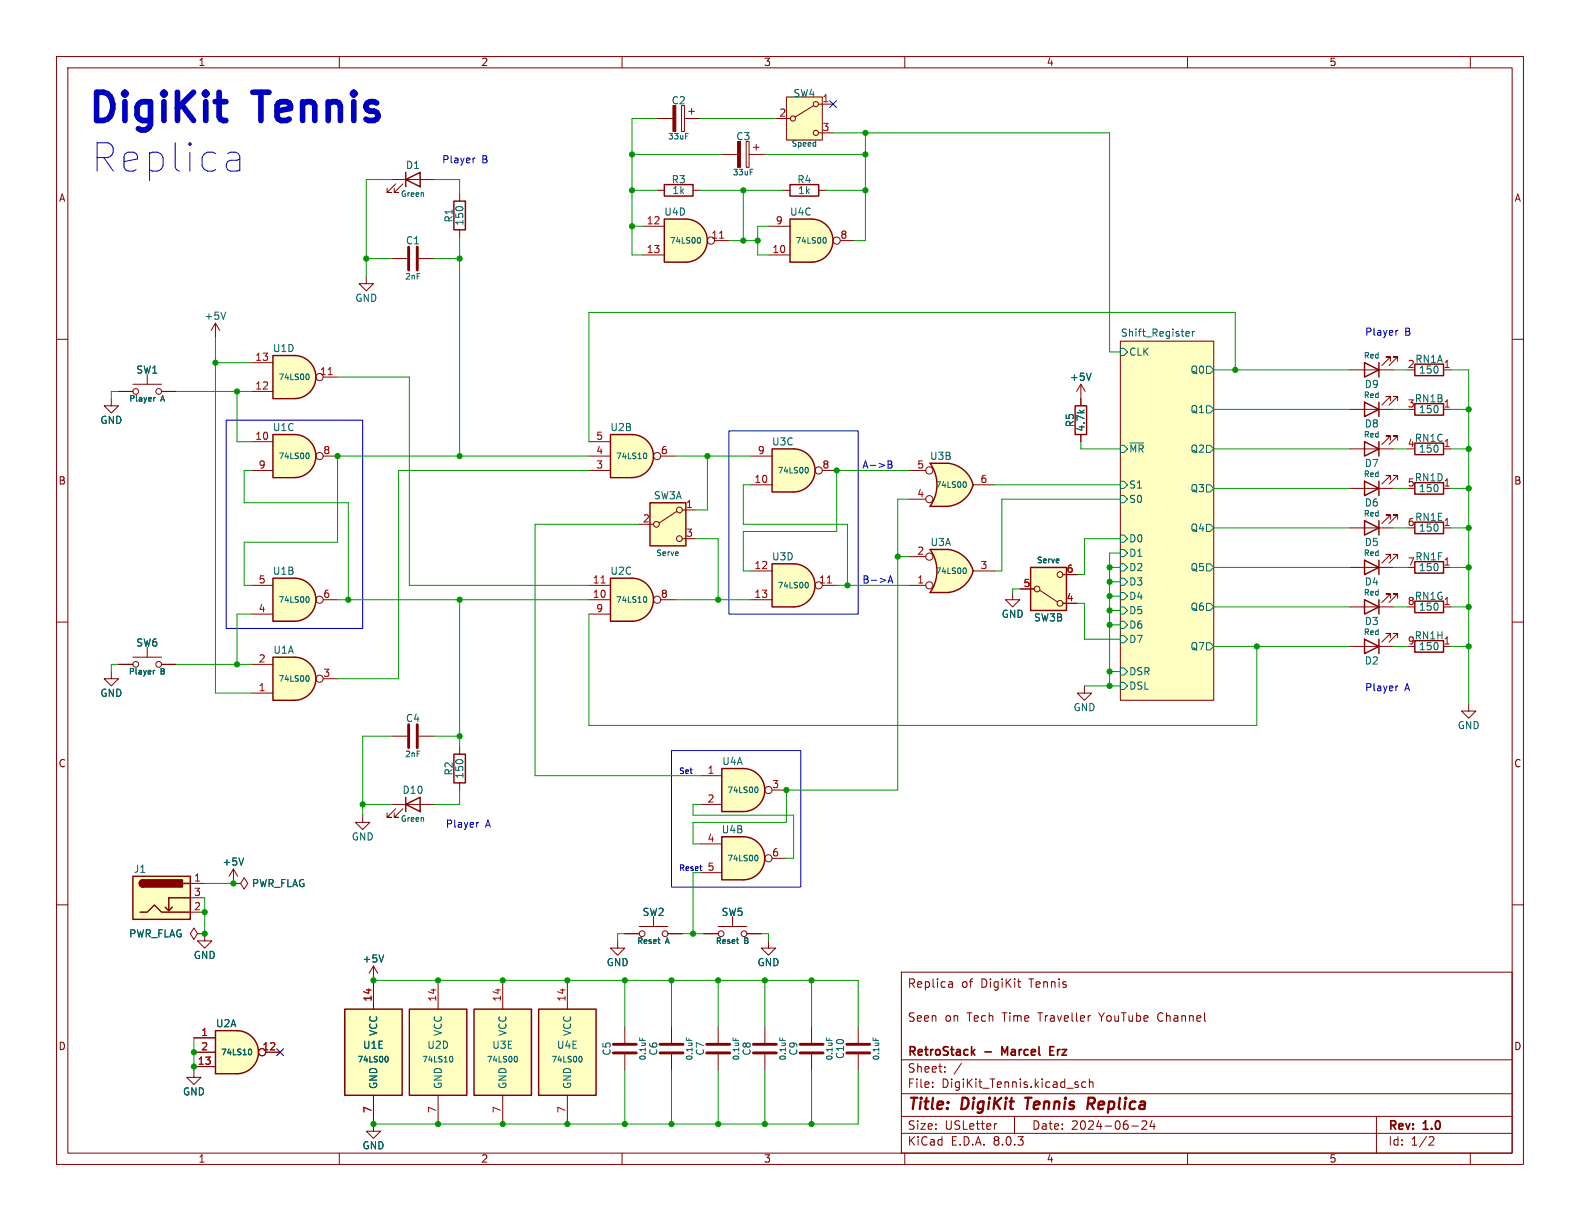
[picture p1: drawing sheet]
<svg xmlns="http://www.w3.org/2000/svg" width="279mm" height="216mm" viewBox="0 0 279 216" stroke-linecap="round" stroke-linejoin="round" font-family="sans-serif">
<g fill="none" stroke="#840000" stroke-width=".18">
<path d="M10 10h259.4v195.9h-259.4zM12 12h255.4v191.9h-255.4zM60 10v2M110 10v2M160 10v2M210 10v2M260 10v2M10 60h2M267.4 60h2M191.1 67.9l-.7 1.3M191.1 67.9v2.6M191.1 67.9l.8 1.3"/>
<path d="M198.1 60.3h16.5v63.5h-16.5zM10 110h2M267.4 110h2M10 160h2M267.4 160h2M159.4 171.9h108v32h-108zM167.9 173.6l.5 .1v.9M168.4 174.5l-.5 .1M168.4 173.9l-.5 .1M179.9 173.6h.6M180.2 174.5l.3 .1M192.7 179.6h.2"/>
<path d="M159.4 197.4h108M159.4 193.4h108M159.4 187.4h108M164.9 192.1v.2M164.9 191.4v.1M167.1 189.4v.2M167.1 188.7v.1M170 188l-1.3 1.9M176.3 198.7l-.3 .1M179.4 197.4v3M190.3 191.8l.3 .1 .1 .2-.2 .2h-.3M190.3 191.3l.3 .1"/>
<path d="M192 191.4l-.4-.1-.3 .3v.4l.1 .2h.6M192.6 191.4l.3-.1 .3 .1 .1 .9M192.6 190.8v1.5M200.1 199.1h1.2M202.7 198.3v.5l-.8 .9h.9M203.7 198.1l-.3 1.1h.9M204.1 198.7v1M243.4 197.4v6.5M60 203.9v2M110 203.9v2M159.4 200.4h108M160 203.9v2"/>
<path d="M210 203.9v2M252.9 201l.5 .1 .2 .3-1 1.1h1M260 203.9v2"/>
</g>
<path d="M181.3 194.1h1.1M181.9 194.1l-.3 2M192.9 195.2l.5 .9M193.3 194.1h-.8l-.2 2M193.4 195.1l-1 .1" fill="none" stroke="#840000" stroke-width=".4"/>
<path d="M172 186l.4 .6M172.4 185.6l-.6 .5M177.7 186.1l-.5-1v1.5M185.7 185.8h.5M186.4 185.1h-.7v1.5h.7" fill="none" stroke="#840000" stroke-width=".3"/>
<path d="M198.1 60.3h16.5v63.5h-16.5z" fill="#ffffc2" stroke="#ffffc2" stroke-width=".18"/>
<g fill="none" stroke="#006464" stroke-width=".18">
<path d="M209.8 59.4h.5M209.8 58.7l.3-.1 .2 .3-.6 .1M210.9 58.6v.8M211.2 58.6l-.3 .2M192.9 66l-.4 1.3M198.1 61.6h.7l.6 .6-.6 .7h-.7zM198.1 78.7h.7l.6 .7-.6 .6h-.7zM199.8 78.3h2.5M213.4 64.8h.6l.6 .6-.6 .6h-.6zM213.4 71.8h.6l.6 .6-.6 .6h-.6zM213.4 78.7h.6l.6 .7-.6 .6h-.6zM198.1 87.6h.7l.6 .7-.6 .6h-.7z"/>
<path d="M198.1 85.1h.7l.6 .6-.6 .7h-.7zM198.1 97.2h.7l.6 .6-.6 .6h-.7zM198.1 94.6h.7l.6 .7-.6 .6h-.7zM198.1 99.7h.7l.6 .6-.6 .7h-.7zM213.4 85.7h.6l.6 .7-.6 .6h-.6zM213.4 99.7h.6l.6 .6-.6 .7h-.6zM213.4 92.7h.6l.6 .6-.6 .7h-.6zM198.1 107.3h.7l.6 .7-.6 .6h-.7zM198.1 109.9h.7l.6 .6-.6 .6h-.7zM198.1 112.4h.7l.6 .6-.6 .7h-.7zM198.1 102.2h.7l.6 .7-.6 .6h-.7zM198.1 118.1h.7l.6 .6-.6 .7h-.7z"/>
<path d="M198.1 104.8h.7l.6 .6-.6 .6h-.7zM213.4 113.7h.6l.6 .6-.6 .6h-.6zM213.4 106.7h.6l.6 .6-.6 .7h-.6zM198.1 120.7h.7l.6 .6-.6 .6h-.7z"/>
</g>
<path d="M23.5 154.9h10.2v7.7h-10.2z" fill="#ffffc2"/>
<path d="M190.1 71.8h2.1v5h-2.1zM23.5 154.9h10.2v7.7h-10.2zM25.3 155.6a.64 .64 0 0 0-.7 .6 .64 .64 0 0 0 .7 .6M32.4 156.2h1.3M33.7 158.8h-3.9v2.2l-.6-.6M24.8 161.3h1.2l1.3-1.3 1.3 1.3h5.1M30.5 160.4l-.7 .6" fill="none" stroke="#840000" stroke-width=".25"/>
<g fill="#840000" stroke="#840000" stroke-width=".25">
<path d="M24.8 155.8l.5-.2v1.2a.63 .63 0 0 1-.6-.3 .63 .63 0 0 1 .1-.7z"/>
<path d="M25.3 155.6h7v1.2h-7z"/>
</g>
<g fill="none" stroke="#840000" stroke-width=".18">
<path d="M191.1 70.5v1.3M191.1 76.8v1.3M33.7 156.2h2.5M33.7 158.8h2.5M33.7 161.3h2.5M34.9 165.1l-.6-1-.6 1 .6 1 .6-1h1.3M36.2 165.1h.1M124.5 165.1h2.5M127 163.8h5.1M129.5 162.1v1.7M132.1 165.1h2.5"/>
<circle cx="127.5" cy="165.1" r=".51"/>
<circle cx="131.6" cy="165.1" r=".51"/>
</g>
<path d="M130.2 166.2h.4M130.5 166.8h.1" fill="none" stroke="#006464" stroke-width=".18"/>
<path d="M167.7 81.9a5.2 5.2 0 0 1 4.4 3.8l-5 1.4z" fill="#ffffc2" stroke="#ffffc2" stroke-width=".18"/>
<path d="M164.5 81.9h3.1M164.5 89.5h3.1" fill="none" stroke="#ffffc2" stroke-width=".18"/>
<path d="M164.5 81.9h3.1v7.6h-3.1a6.6 6.6 0 0 0 0-7.6z" fill="#ffffc2"/>
<g fill="#ffffc2" stroke="#ffffc2" stroke-width=".18">
<path d="M167.1 84.4l5 1.3a5.1 5.1 0 0 1-4.4 3.8z"/>
<path d="M131.4 135.9a3.8 3.8 0 0 1 3.8 3.8 3.8 3.8 0 0 1-3.8 3.8z"/>
</g>
<path d="M167.6 81.9h-3.1a6.6 6.6 0 0 1 0 7.6h3.1M167.7 81.9a5.2 5.2 0 0 1 4.4 3.8 5.2 5.2 0 0 1-4.4 3.8" fill="none" stroke="#840000" stroke-width=".25"/>
<g fill="none" stroke="#840000" stroke-width=".18">
<path d="M64.8 48.9v1.3h1.2l-1.2 1.2-1.3-1.2h1.3M69.2 45.7h2.8M74 45.7h2.8M160.7 88.3h3M160.7 83.2h3M172.1 85.7h3.8"/>
<circle cx="164.3" cy="83.2" r=".63"/>
<circle cx="164.3" cy="88.3" r=".63"/>
</g>
<path d="M170.5 85.2a.53 .53 0 0 1 .4 .5 .53 .53 0 0 1-.4 .5" fill="none" stroke="#006464" stroke-width=".18"/>
<path d="M72.3 43.7v4.1M73.8 43.7v4.1" fill="none" stroke="#840000" stroke-width=".51"/>
<path d="M127.6 135.9h3.8v7.6h-3.8z" fill="#ffffc2"/>
<path d="M127.6 135.9h3.8a3.8 3.8 0 0 1 3.8 3.8 3.8 3.8 0 0 1-3.8 3.8h-3.8z" fill="none" stroke="#840000" stroke-width=".25"/>
<g fill="none" stroke="#840000" stroke-width=".18">
<path d="M123.8 137.2h3.8M136.5 139.7h2.6M123.8 142.2h3.8"/>
<circle cx="135.9" cy="139.7" r=".63"/>
</g>
<path d="M133.7 139.2a.53 .53 0 0 1 .4 .5 .53 .53 0 0 1-.4 .5" fill="none" stroke="#006464" stroke-width=".18"/>
<path d="M131.4 148a3.8 3.8 0 0 1 3.8 3.8 3.8 3.8 0 0 1-3.8 3.8z" fill="#ffffc2" stroke="#ffffc2" stroke-width=".18"/>
<path d="M127.6 148h3.8v7.6h-3.8z" fill="#ffffc2"/>
<path d="M127.6 148h3.8a3.8 3.8 0 0 1 3.8 3.8 3.8 3.8 0 0 1-3.8 3.8h-3.8z" fill="none" stroke="#840000" stroke-width=".25"/>
<g fill="none" stroke="#840000" stroke-width=".18">
<path d="M123.8 149.2h3.8M123.8 154.3h3.8M136.5 151.8h2.6"/>
<circle cx="135.9" cy="151.8" r=".63"/>
</g>
<path d="M133.7 151.2a.53 .53 0 0 1 .4 .5 .53 .53 0 0 1-.4 .5" fill="none" stroke="#006464" stroke-width=".18"/>
<path d="M167.7 97.2a5.2 5.2 0 0 1 4.4 3.8l-5 1.3z" fill="#ffffc2" stroke="#ffffc2" stroke-width=".18"/>
<path d="M164.5 97.2h3.1M164.5 104.8h3.1" fill="none" stroke="#ffffc2" stroke-width=".18"/>
<path d="M164.5 97.2h3.1v7.6h-3.1a6.6 6.6 0 0 0 0-7.6z" fill="#ffffc2"/>
<g fill="#ffffc2" stroke="#ffffc2" stroke-width=".18">
<path d="M167.1 99.7l5 1.3a5.1 5.1 0 0 1-4.4 3.8z"/>
<path d="M140.3 79.4a3.8 3.8 0 0 1 3.8 3.8 3.8 3.8 0 0 1-3.8 3.8z"/>
</g>
<path d="M167.6 97.2h-3.1a6.6 6.6 0 0 1 0 7.6h3.1M167.7 97.2a5.2 5.2 0 0 1 4.4 3.8 5.2 5.2 0 0 1-4.4 3.8" fill="none" stroke="#840000" stroke-width=".25"/>
<g fill="none" stroke="#840000" stroke-width=".18">
<path d="M160.7 98.4h3M160.7 103.5h3M172.1 101h3.8"/>
<circle cx="164.3" cy="98.4" r=".63"/>
<circle cx="164.3" cy="103.5" r=".63"/>
</g>
<path d="M170.5 100.4a.53 .53 0 0 1 .4 .5 .53 .53 0 0 1-.4 .5" fill="none" stroke="#006464" stroke-width=".18"/>
<path d="M136.5 79.4h3.8v7.6h-3.8z" fill="#ffffc2"/>
<path d="M136.5 79.4h3.8a3.8 3.8 0 0 1 3.8 3.8 3.8 3.8 0 0 1-3.8 3.8h-3.8z" fill="none" stroke="#840000" stroke-width=".25"/>
<g fill="none" stroke="#840000" stroke-width=".18">
<path d="M132.7 85.7h3.8M132.7 80.6h3.8M145.4 83.2h2.6"/>
<circle cx="144.8" cy="83.2" r=".63"/>
</g>
<path d="M142.6 82.6a.53 .53 0 0 1 .3 .5 .53 .53 0 0 1-.3 .5" fill="none" stroke="#006464" stroke-width=".18"/>
<path d="M114.9 88.9h6.4v7.6h-6.4z" fill="#ffffc2"/>
<g fill="none" stroke="#840000" stroke-width=".18">
<path d="M113 92.7h2.6M119.7 90.4l-3.1 2.1M120.6 90.2h2.6M120.6 95.3h2.6"/>
<circle cx="116.1" cy="92.7" r=".51"/>
<circle cx="120.1" cy="90.2" r=".51"/>
<circle cx="120.1" cy="95.3" r=".51"/>
</g>
<path d="M114.9 88.9h6.4v7.6h-6.4z" fill="none" stroke="#840000" stroke-width=".25"/>
<path d="M140.3 99.7a3.8 3.8 0 0 1 3.8 3.8 3.8 3.8 0 0 1-3.8 3.8z" fill="#ffffc2" stroke="#ffffc2" stroke-width=".18"/>
<path d="M136.5 99.7h3.8v7.6h-3.8z" fill="#ffffc2"/>
<path d="M136.5 99.7h3.8a3.8 3.8 0 0 1 3.8 3.8 3.8 3.8 0 0 1-3.8 3.8h-3.8z" fill="none" stroke="#840000" stroke-width=".25"/>
<g fill="none" stroke="#840000" stroke-width=".18">
<path d="M132.7 101h3.8M132.7 106h3.8M145.4 103.5h2.6"/>
<circle cx="144.8" cy="103.5" r=".63"/>
</g>
<path d="M146.3 103.1h.7" fill="none" stroke="#a90000" stroke-width=".18"/>
<path d="M142.6 103a.53 .53 0 0 1 .3 .5 .53 .53 0 0 1-.3 .5" fill="none" stroke="#006464" stroke-width=".18"/>
<path d="M111.8 102.2a3.8 3.8 0 0 1 3.8 3.8 3.8 3.8 0 0 1-3.8 3.9z" fill="#ffffc2" stroke="#ffffc2" stroke-width=".18"/>
<path d="M107.9 102.2h3.9v7.7h-3.9z" fill="#ffffc2"/>
<path d="M107.9 102.2h3.9a3.8 3.8 0 0 1 3.8 3.8 3.8 3.8 0 0 1-3.8 3.9h-3.9z" fill="none" stroke="#840000" stroke-width=".25"/>
<g fill="none" stroke="#840000" stroke-width=".18">
<path d="M104.1 106h3.8M104.1 103.5h3.8M104.1 108.6h3.8M116.8 106h2.6M110.5 165.1h2.5M113 163.8h5.1M115.6 162.1v1.7M118.1 165.1h2.5"/>
<circle cx="116.2" cy="106" r=".63"/>
<circle cx="113.5" cy="165.1" r=".51"/>
<circle cx="117.6" cy="165.1" r=".51"/>
</g>
<path d="M106.3 103.1h.7" fill="none" stroke="#a90000" stroke-width=".18"/>
<path d="M114 105.5a.53 .53 0 0 1 .4 .5 .53 .53 0 0 1-.4 .5M116.3 166.2h.4M116.6 166.8h.1" fill="none" stroke="#006464" stroke-width=".18"/>
<path d="M111.8 76.8a3.8 3.8 0 0 1 3.8 3.8 3.8 3.8 0 0 1-3.8 3.9z" fill="#ffffc2" stroke="#ffffc2" stroke-width=".18"/>
<path d="M107.9 76.8h3.9v7.7h-3.9z" fill="#ffffc2"/>
<path d="M71.8 31.8l2.5-1.3v2.5zM71.8 30.5v2.5M80.3 35.6h2v5h-2zM107.9 76.8h3.9a3.8 3.8 0 0 1 3.8 3.8 3.8 3.8 0 0 1-3.8 3.9h-3.9zM241.3 113l2.5 1.3-2.5 1.3zM243.8 113v2.6M250.2 113.3h5.1v2h-5.1z" fill="none" stroke="#840000" stroke-width=".25"/>
<g fill="none" stroke="#840000" stroke-width=".18">
<path d="M69.2 31.8h7.6M70 32.5l-1.5 1.5h.7h-.7v-.7M71.2 32.5l-1.5 1.5h.8h-.8v-.7M81.3 34.3v1.3M81.3 40.6v1.3M104.1 78.1h3.8M104.1 83.2h3.8M104.1 80.6h3.8M116.8 80.6h2.6M238.8 114.3h7.6M245.9 112.8v-.8h-.8h.8l-1.6 1.5M247.1 112.8v-.8h-.7h.7l-1.5 1.5"/>
<path d="M255.3 114.3h1.2M259.7 124.5v1.2h1.3l-1.3 1.3-1.3-1.3h1.3"/>
<circle cx="116.2" cy="80.6" r=".63"/>
</g>
<path d="M114 80.1a.53 .53 0 0 1 .4 .5 .53 .53 0 0 1-.4 .5" fill="none" stroke="#006464" stroke-width=".18"/>
<path d="M139.1 17.1h6.3v7.7h-6.3z" fill="#ffffc2"/>
<g fill="none" stroke="#840000" stroke-width=".18">
<path d="M139.1 17.1h6.3v7.7h-6.3zM143.9 18.7l-3.3 2M144.8 18.4h2.5M137.2 21h2.5M144.8 23.5h2.5M245.9 98.8v-.8h-.8h.8l-1.6 1.6M247.1 98.8v-.8h-.7h.7l-1.5 1.6M238.8 107.3h7.6M238.8 100.3h7.6M245.9 105.8v-.8h-.8h.8l-1.6 1.6M247.1 105.8v-.8h-.7h.7l-1.5 1.6M255.3 107.3h1.2"/>
<path d="M255.3 100.3h1.2"/>
<circle cx="144.3" cy="18.4" r=".46"/>
<circle cx="140.2" cy="21" r=".46"/>
<circle cx="144.3" cy="23.5" r=".46"/>
</g>
<path d="M241.3 99.1l2.5 1.2-2.5 1.3zM243.8 99.1v2.5M250.2 99.3h5.1v2h-5.1zM241.3 106l2.5 1.3-2.5 1.3zM243.8 106v2.6M250.2 106.3h5.1v2h-5.1z" fill="none" stroke="#840000" stroke-width=".25"/>
<path d="M143.5 38.7a3.8 3.8 0 0 1 3.8 3.8 3.8 3.8 0 0 1-3.8 3.9z" fill="#ffffc2" stroke="#ffffc2" stroke-width=".18"/>
<path d="M139.7 38.7h3.8v7.7h-3.8z" fill="#ffffc2"/>
<path d="M117.5 32.6h5.1v2.1h-5.1zM139.7 32.6h5.1v2.1h-5.1zM139.7 38.7h3.8a3.8 3.8 0 0 1 3.8 3.8 3.8 3.8 0 0 1-3.8 3.9h-3.8z" fill="none" stroke="#840000" stroke-width=".25"/>
<g fill="none" stroke="#840000" stroke-width=".18">
<path d="M116.2 33.7h1.3M122.6 33.7h1.2M138.4 33.7h1.3M144.8 33.7h1.2M135.9 45.1h3.8M135.9 40h3.8M148.6 42.5h2.5"/>
<circle cx="148" cy="42.5" r=".63"/>
</g>
<path d="M145.8 42a.53 .53 0 0 1 .3 .5 .53 .53 0 0 1-.3 .5" fill="none" stroke="#006464" stroke-width=".18"/>
<path d="M121.3 38.7a3.8 3.8 0 0 1 3.8 3.8 3.8 3.8 0 0 1-3.8 3.9z" fill="#ffffc2" stroke="#ffffc2" stroke-width=".18"/>
<path d="M117.5 38.7h3.8v7.7h-3.8z" fill="#ffffc2"/>
<g fill="none" stroke="#840000" stroke-width=".25">
<path d="M117.5 38.7h3.8a3.8 3.8 0 0 1 3.8 3.8 3.8 3.8 0 0 1-3.8 3.9h-3.8zM241.3 78.1l2.5 1.3-2.5 1.2zM241.3 71.1l2.5 1.3-2.5 1.3zM241.3 64.1l2.5 1.3-2.5 1.3zM243.8 64.1v2.6M243.8 71.1v2.6M243.8 78.1v2.5M250.2 71.4h5.1v2h-5.1zM250.2 78.4h5.1v2h-5.1zM250.2 64.4h5.1v2h-5.1zM241.3 85.1l2.5 1.3-2.5 1.2zM241.3 92.1l2.5 1.2-2.5 1.3z"/>
<path d="M243.8 85.1v2.5M243.8 92.1v2.5M250.2 85.3h5.1v2.1h-5.1zM250.2 92.3h5.1v2.1h-5.1z"/>
</g>
<g fill="none" stroke="#840000" stroke-width=".18">
<path d="M127.6 27.3h2.8M132 25h.5v4.6h-.5zM132.5 27.3h2.8M133.2 26h1M133.7 25.5v1M113.7 40h3.8M113.7 45.1h3.8M126.4 42.5h2.5M238.8 72.4h7.6M238.8 79.4h7.6M238.8 65.4h7.6M245.9 77.9v-.8h-.8h.8l-1.6 1.5"/>
<path d="M245.9 70.9v-.8h-.8h.8l-1.6 1.5M245.9 63.9v-.8h-.8h.8l-1.6 1.5M247.1 77.9v-.8h-.7h.7l-1.5 1.5M247.1 70.9v-.8h-.7h.7l-1.5 1.5M247.1 63.9v-.8h-.7h.7l-1.5 1.5M255.3 72.4h1.2M255.3 79.4h1.2M255.3 65.4h1.2M238.8 86.4h7.6M238.8 93.3h7.6M245.9 84.8v-.7h-.8h.8l-1.6 1.5M245.9 91.8v-.7h-.8h.8l-1.6 1.5"/>
<path d="M247.1 84.8v-.7h-.7h.7l-1.5 1.5M247.1 91.8v-.7h-.7h.7l-1.5 1.5M255.3 86.4h1.2M255.3 93.3h1.2"/>
<circle cx="125.7" cy="42.5" r=".63"/>
</g>
<path d="M127.2 42.1h.8" fill="none" stroke="#a90000" stroke-width=".18"/>
<path d="M132.7 29.9h.4M123.5 42a.53 .53 0 0 1 .4 .5 .53 .53 0 0 1-.4 .5" fill="none" stroke="#006464" stroke-width=".18"/>
<path d="M130.4 25h.5v4.6h-.5z" fill="#840000" stroke="#840000" stroke-width=".18"/>
<path d="M83.8 178.4h10.2v15.3h-10.2z" fill="#ffffc2"/>
<path d="M83.8 178.4h10.2v15.3h-10.2z" fill="none" stroke="#840000" stroke-width=".25"/>
<path d="M179.1 104.8v1.2h1.2l-1.2 1.3-1.3-1.3h1.3M88.9 173.4v5M88.9 193.7v5.1" fill="none" stroke="#840000" stroke-width=".18"/>
<path d="M91.2 186.8a.53 .53 0 0 1 .3 .5 .53 .53 0 0 1-.3 .5" fill="none" stroke="#006464" stroke-width=".18"/>
<path d="M182.2 100.3h6.4v7.7h-6.4z" fill="#ffffc2"/>
<g fill="none" stroke="#840000" stroke-width=".18">
<path d="M180.3 104.1h2.6M183.9 104.4l3.1 2M188 106.7h2.5M188 101.6h2.5M69.2 130.2h2.8M74 130.2h2.8M191.8 121.3v1.3h1.2l-1.2 1.2-1.3-1.2h1.3"/>
<circle cx="183.4" cy="104.1" r=".51"/>
<circle cx="187.5" cy="101.6" r=".51"/>
<circle cx="187.5" cy="106.7" r=".51"/>
</g>
<path d="M182.2 100.3h6.4v7.7h-6.4z" fill="none" stroke="#840000" stroke-width=".25"/>
<path d="M72.3 128.1v4.1M73.8 128.1v4.1" fill="none" stroke="#840000" stroke-width=".51"/>
<path d="M95.2 178.4h10.2v15.3h-10.2z" fill="#ffffc2"/>
<path d="M95.2 178.4h10.2v15.3h-10.2z" fill="none" stroke="#840000" stroke-width=".25"/>
<path d="M100.3 173.4v5M100.3 193.7v5.1" fill="none" stroke="#840000" stroke-width=".18"/>
<path d="M102.6 186.8a.53 .53 0 0 1 .3 .5 .53 .53 0 0 1-.3 .5" fill="none" stroke="#006464" stroke-width=".18"/>
<path d="M52.1 76.8a3.8 3.8 0 0 1 3.8 3.8 3.8 3.8 0 0 1-3.8 3.9z" fill="#ffffc2" stroke="#ffffc2" stroke-width=".18"/>
<path d="M48.3 76.8h3.8v7.7h-3.8z" fill="#ffffc2"/>
<path d="M48.3 76.8h3.8a3.8 3.8 0 0 1 3.8 3.8 3.8 3.8 0 0 1-3.8 3.9h-3.8z" fill="none" stroke="#840000" stroke-width=".25"/>
<g fill="none" stroke="#840000" stroke-width=".18">
<path d="M120.5 18.7h.5v4.5h-.5zM121.8 19.7h1M122.3 19.2v1M116.2 21h2.8M121 21h2.8M44.4 78.1h3.9M44.4 83.2h3.9M57.1 80.6h2.6"/>
<circle cx="56.5" cy="80.6" r=".63"/>
</g>
<path d="M121.2 23.6h.5M54.3 80.1a.53 .53 0 0 1 .4 .5 .53 .53 0 0 1-.4 .5" fill="none" stroke="#006464" stroke-width=".18"/>
<path d="M119 18.7h.5v4.5h-.5z" fill="#840000" stroke="#840000" stroke-width=".18"/>
<path d="M52.1 116.2a3.8 3.8 0 0 1 3.8 3.8 3.8 3.8 0 0 1-3.8 3.8z" fill="#ffffc2" stroke="#ffffc2" stroke-width=".18"/>
<path d="M48.3 116.2h3.8v7.6h-3.8z" fill="#ffffc2"/>
<path d="M48.3 116.2h3.8a3.8 3.8 0 0 1 3.8 3.8 3.8 3.8 0 0 1-3.8 3.8h-3.8z" fill="none" stroke="#840000" stroke-width=".25"/>
<g fill="none" stroke="#840000" stroke-width=".18">
<path d="M44.4 117.5h3.9M44.4 122.6h3.9M57.1 120h2.6"/>
<circle cx="56.5" cy="120" r=".63"/>
</g>
<path d="M54.3 119.5a.53 .53 0 0 1 .4 .5 .53 .53 0 0 1-.4 .5" fill="none" stroke="#006464" stroke-width=".18"/>
<path d="M52.1 102.2a3.8 3.8 0 0 1 3.8 3.8 3.8 3.8 0 0 1-3.8 3.9z" fill="#ffffc2" stroke="#ffffc2" stroke-width=".18"/>
<path d="M48.3 102.2h3.8v7.7h-3.8z" fill="#ffffc2"/>
<path d="M48.3 102.2h3.8a3.8 3.8 0 0 1 3.8 3.8 3.8 3.8 0 0 1-3.8 3.9h-3.8zM80.3 133.4h2v5h-2zM71.8 142.2l2.5-1.2v2.5zM71.8 141v2.5" fill="none" stroke="#840000" stroke-width=".25"/>
<g fill="none" stroke="#840000" stroke-width=".18">
<path d="M21 69.2h2.5M23.5 67.9h5.1M26 66.2v1.7M28.6 69.2h2.5M19.7 118.7v1.3h1.3l-1.3 1.3-1.3-1.3h1.3M44.4 108.6h3.9M44.4 103.5h3.9M57.1 106h2.6M81.3 132.1v1.3M81.3 138.4v1.3M69.2 142.2h7.6M70 143l-1.5 1.5h.7h-.7v-.7"/>
<path d="M71.2 143l-1.5 1.5h.8h-.8v-.7M34.3 189.2v1.3h1.3l-1.3 1.3-1.3-1.3h1.3"/>
<circle cx="24" cy="69.2" r=".51"/>
<circle cx="28.1" cy="69.2" r=".51"/>
<circle cx="56.5" cy="106" r=".63"/>
</g>
<path d="M27.5 70.3l-.3 .2M54.3 105.5a.53 .53 0 0 1 .4 .5 .53 .53 0 0 1-.4 .5" fill="none" stroke="#006464" stroke-width=".18"/>
<path d="M41.9 182.2a3.8 3.8 0 0 1 3.8 3.9 3.8 3.8 0 0 1-3.8 3.8z" fill="#ffffc2" stroke="#ffffc2" stroke-width=".18"/>
<path d="M38.1 182.2h3.8v7.7h-3.8z" fill="#ffffc2"/>
<path d="M38.1 182.2h3.8a3.8 3.8 0 0 1 3.8 3.9 3.8 3.8 0 0 1-3.8 3.8h-3.8z" fill="none" stroke="#840000" stroke-width=".25"/>
<g fill="none" stroke="#840000" stroke-width=".18">
<path d="M21 117.5h2.5M23.5 116.2h5.1M26 114.4v1.8M28.6 117.5h2.5M109.2 166.4v1.2h1.3l-1.3 1.3-1.3-1.3h1.3M34.3 183.5h3.8M34.3 186.1h3.8M34.3 188.6h3.8M47 186.1h2.5M151.8 181.6v2.8M151.8 186.4v2.8"/>
<circle cx="24" cy="117.5" r=".51"/>
<circle cx="28.1" cy="117.5" r=".51"/>
<circle cx="46.4" cy="186.1" r=".63"/>
</g>
<path d="M27.4 118.5l-.3 .2M44.2 185.5a.53 .53 0 0 1 .3 .5 .53 .53 0 0 1-.3 .5M154.4 183.5v.5" fill="none" stroke="#006464" stroke-width=".18"/>
<path d="M149.7 186.2h4.1M149.7 184.7h4.1" fill="none" stroke="#840000" stroke-width=".51"/>
<path d="M61 178.4h10.1v15.3h-10.1z" fill="#ffffc2"/>
<path d="M61 178.4h10.1v15.3h-10.1z" fill="none" stroke="#840000" stroke-width=".25"/>
<path d="M66 170.8v7.6M66 170.8l-.7 1.3M66 170.8l.8 1.3M66 193.7v5.1" fill="none" stroke="#840000" stroke-width=".18"/>
<path d="M67.9 168.9l-.5 1.2M68.3 186.8a.53 .53 0 0 1 .3 .5 .53 .53 0 0 1-.3 .5" fill="none" stroke="#006464" stroke-width=".18"/>
<path d="M72.4 178.4h10.1v15.3h-10.1z" fill="#ffffc2"/>
<path d="M72.4 178.4h10.1v15.3h-10.1z" fill="none" stroke="#840000" stroke-width=".25"/>
<g fill="none" stroke="#840000" stroke-width=".18">
<path d="M41.3 153.7l-.8 1.2M41.3 153.7v2.5M41.3 153.7l.7 1.2M36.2 165.1v1.3h1.3l-1.3 1.2-1.3-1.2h1.3M77.5 173.4v5M135.9 166.4v1.2h1.3l-1.3 1.3-1.3-1.3h1.3M77.5 193.7v5.1M110.5 181.6v2.8M110.5 186.4v2.8M118.7 181.6v2.8M118.7 186.4v2.8M127 181.6v2.8"/>
<path d="M127 186.4v2.8M135.3 181.6v2.8M135.3 186.4v2.8M143.5 181.6v2.8M143.5 186.4v2.8"/>
</g>
<path d="M43.1 151.7l-.4 1.3M79.7 186.8a.53 .53 0 0 1 .4 .5 .53 .53 0 0 1-.4 .5M113.1 183.5v.5M121.4 183.5v.5M129.6 183.5v.5M137.9 183.5v.5M146.1 183.5v.5" fill="none" stroke="#006464" stroke-width=".18"/>
<path d="M108.5 186.2h4M108.5 184.7h4M116.7 186.2h4.1M116.7 184.7h4.1M125 186.2h4M125 184.7h4M133.2 186.2h4.1M133.2 184.7h4.1M141.5 186.2h4M141.5 184.7h4" fill="none" stroke="#840000" stroke-width=".51"/>
<path d="M52.1 62.9a3.8 3.8 0 0 1 3.8 3.8 3.8 3.8 0 0 1-3.8 3.8z" fill="#ffffc2" stroke="#ffffc2" stroke-width=".18"/>
<path d="M48.3 62.9h3.8v7.6h-3.8z" fill="#ffffc2"/>
<path d="M48.3 62.9h3.8a3.8 3.8 0 0 1 3.8 3.8 3.8 3.8 0 0 1-3.8 3.8h-3.8z" fill="none" stroke="#840000" stroke-width=".25"/>
<g fill="none" stroke="#840000" stroke-width=".18">
<path d="M38.1 57.2l-.8 1.2M38.1 57.2v2.5M38.1 57.2l.8 1.2M19.7 70.5v1.3h1.3l-1.3 1.2-1.3-1.2h1.3M21 69.2h2.5M28.6 69.2h2.5M44.4 69.2h3.9M44.4 64.1h3.9M57.1 66.7h2.6M191.1 70.5v1.3M191.1 76.8v1.3M21 117.5h2.5"/>
<path d="M28.6 117.5h2.5M180.3 104.1h2.6M188 106.7h2.5M188 101.6h2.5M41.3 156.2h1.2l.7-1 .6 1-.6 1-.7-1M41.3 156.2h.1M64.1 144.1v1.3h1.3l-1.3 1.3-1.2-1.3h1.2M36.2 165.1h.1M66 173.4v5M110.5 165.1h2.5M118.1 165.1h2.5M124.5 165.1h2.5"/>
<path d="M132.1 165.1h2.5M34.3 183.5h3.8M34.3 186.1h3.8M34.3 188.6h3.8M47 186.1h2.5M66 193.7v6.3h1.3l-1.3 1.3-1.2-1.3h1.2"/>
<circle cx="56.5" cy="66.7" r=".63"/>
<circle cx="46.4" cy="186.1" r=".63"/>
</g>
<path d="M58 66.3h.8" fill="none" stroke="#a90000" stroke-width=".18"/>
<g fill="none" stroke="#006464" stroke-width=".18">
<path d="M39.9 55.2l-.4 1.3M27.5 70.3l-.3 .2M54.3 66.1a.53 .53 0 0 1 .4 .5 .53 .53 0 0 1-.4 .5M192.9 66l-.4 1.3M27.4 118.5l-.3 .2M43.1 151.7l-.4 1.3M67.9 168.9l-.5 1.2M116.3 166.2h.4M116.6 166.8h.1M130.2 166.2h.4M130.5 166.8h.1M44.2 185.5a.53 .53 0 0 1 .3 .5 .53 .53 0 0 1-.3 .5"/>
<path d="M68.3 186.8a.53 .53 0 0 1 .3 .5 .53 .53 0 0 1-.3 .5"/>
</g>
<g fill="none" stroke="#0000c2" stroke-width=".18">
<path d="M40.7 26.9h1l.5 .2 .2 .5v2.6M42.4 30l-.5 .2h-1.2M42.4 28.1l-.5 .2h-1.2M84 27.9l-.3 .2M247.2 58.4l-.3 .2M40 74.3h24.1v36.8h-24.1zM128.9 76.2h22.9v32.4h-22.9zM157 81.5h.5l.2 .2-.2 .4 .2 .1 .1 .3-.3 .3h-.5zM157 82.1h.5M157 103.1l.5-1.3 .4 1.3M157.2 102.7h.6M118.7 132.7h22.9v24.1h-22.9z"/>
<path d="M247.2 121.3l-.3 .1M84.6 145.4l-.3 .1M123.7 153.3h.4M124 153.9h.1"/>
</g>
<g fill="none" stroke="#009600" stroke-width=".18">
<path d="M69.2 31.8h-4.4v17.1M76.8 31.8h4.5v2.5M111.8 33.7h4.4M111.8 27.3h15.8M116.2 21h-4.4v24.1h1.9M123.8 33.7h14.6M123.8 21h13.4M131.4 33.7v8.8M135.3 27.3h17.7M146 33.7h7M147.3 23.5h48.9v38.7h1.9M153 23.5v19h-1.9"/>
<path d="M38.1 59.7v62.9h6.3M64.8 45.7h4.4M76.8 45.7h4.5M81.3 41.9v38.7M111.8 40h1.9M128.9 42.5h5.1M135.9 40h-1.9v5.1h1.9M21 69.2h-1.3v1.3M31.1 69.2h13.3M38.1 64.1h6.3M41.9 69.2v8.9h2.5M59.7 66.7h12.7v36.8h31.7"/>
<path d="M191.1 78.1v1.3h7M214.6 79.4h24.2M214.6 65.4h24.2M214.6 72.4h24.2M218.4 65.4v-10.2h-114.3v22.9M246.4 79.4h2.5M246.4 65.4h2.5M246.4 72.4h2.5M256.5 79.4h3.2M256.5 65.4h3.2v59.1M256.5 72.4h3.2M44.4 83.2h-1.2v5.7h18.4v17.1"/>
<path d="M104.1 83.2h-33.6v36.8h-10.8M104.1 80.6h-44.4v15.3h-16.5v7.6h1.2M113 92.7h-18.4v44.5h29.2M119.4 80.6h13.3M123.2 95.3h3.8v10.7M125.1 80.6v9.6h-1.9M132.7 85.7h-1.3v7h18.5v10.8M158.7 98.4h2M160.7 83.2h-12.7v10.8h-16.6v7h1.3M160.7 88.3h-2v51.4h-19.6v5.7h-16.5v3.8h1.2M175.9 85.7h22.2M198.1 88.3h-20.9v12.7h-1.3"/>
<path d="M198.1 95.3h-6.3v6.3h-1.3M198.1 97.8h-1.9v23.5M214.6 93.3h24.2M214.6 86.4h24.2M246.4 93.3h2.5M246.4 86.4h2.5M256.5 93.3h3.2M256.5 86.4h3.2M21 117.5h-1.3v1.2M31.1 117.5h13.3M44.4 108.6h-2.5v8.9M59.7 106h44.4"/>
<path d="M81.3 106v26.1M104.1 108.6v19.7h118.1v-14M119.4 106h13.3M148 103.5h12.7M180.3 104.1h-1.2v.7M190.5 106.7h1.3v6.3h6.3M196.2 118.7h1.9M196.2 108h1.9M196.2 105.4h1.9M196.2 110.5h1.9M196.2 102.9h1.9M196.2 100.3h1.9"/>
<path d="M214.6 107.3h24.2M214.6 114.3h24.2M214.6 100.3h24.2M246.4 107.3h2.5M246.4 114.3h2.5M246.4 100.3h2.5M256.5 107.3h3.2M256.5 114.3h3.2M256.5 100.3h3.2M69.2 130.2h-5.1v13.9M76.8 130.2h4.5M81.3 139.7v2.5h-4.5"/>
<path d="M191.8 121.3h6.3M36.2 156.2h5.1M36.2 158.8v6.3M64.1 142.2h5.1M122.6 154.3v10.8M123.8 142.2h-1.2v1.9h17.7v7.7h-1.2M66 173.4h85.8v8.2M110.5 173.4v8.2M110.5 165.1h-1.3v1.3M118.7 173.4v8.2M120.6 165.1h3.9M127 173.4v8.2"/>
<path d="M134.6 165.1h1.3v1.3M135.3 173.4v8.2M143.5 173.4v8.2M34.3 183.5v5.7M110.5 189.2v9.6M118.7 189.2v9.6M127 189.2v9.6M135.3 189.2v9.6M143.5 189.2v9.6M151.8 189.2v9.6h-85.8"/>
</g>
<path d="M146.7 17.8l1.2 1.2M147.9 17.8l-1.2 1.2M48.9 185.4l1.2 1.3M50.1 185.4l-1.2 1.3" fill="none" stroke="#000084" stroke-width=".18"/>
<g fill="#009600" stroke="#009600" stroke-width=".18">
<circle cx="118.7" cy="173.4" r=".46"/>
<circle cx="127" cy="173.4" r=".46"/>
<circle cx="139.1" cy="139.7" r=".46"/>
<circle cx="122.6" cy="165.1" r=".46"/>
<circle cx="59.7" cy="80.6" r=".46"/>
<circle cx="81.3" cy="80.6" r=".46"/>
<circle cx="81.3" cy="106" r=".46"/>
<circle cx="41.9" cy="69.2" r=".46"/>
<circle cx="34.3" cy="188.6" r=".46"/>
<circle cx="34.3" cy="186.1" r=".46"/>
<circle cx="66" cy="173.4" r=".46"/>
<circle cx="36.2" cy="165.1" r=".46"/>
<circle cx="36.2" cy="161.3" r=".46"/>
<circle cx="100.3" cy="173.4" r=".46"/>
<circle cx="41.3" cy="156.2" r=".46"/>
<circle cx="77.5" cy="198.8" r=".46"/>
<circle cx="66" cy="198.8" r=".46"/>
<circle cx="88.9" cy="198.8" r=".46"/>
<circle cx="100.3" cy="198.8" r=".46"/>
<circle cx="64.8" cy="45.7" r=".46"/>
<circle cx="111.8" cy="40" r=".46"/>
<circle cx="81.3" cy="45.7" r=".46"/>
<circle cx="111.8" cy="33.7" r=".46"/>
<circle cx="111.8" cy="27.3" r=".46"/>
<circle cx="38.1" cy="64.1" r=".46"/>
<circle cx="135.3" cy="173.4" r=".46"/>
<circle cx="127" cy="198.8" r=".46"/>
<circle cx="135.3" cy="198.8" r=".46"/>
<circle cx="118.7" cy="198.8" r=".46"/>
<circle cx="110.5" cy="198.8" r=".46"/>
<circle cx="143.5" cy="198.8" r=".46"/>
<circle cx="143.5" cy="173.4" r=".46"/>
<circle cx="110.5" cy="173.4" r=".46"/>
<circle cx="41.9" cy="117.5" r=".46"/>
<circle cx="88.9" cy="173.4" r=".46"/>
<circle cx="64.1" cy="142.2" r=".46"/>
<circle cx="77.5" cy="173.4" r=".46"/>
<circle cx="61.6" cy="106" r=".46"/>
<circle cx="81.3" cy="130.2" r=".46"/>
<circle cx="127" cy="106" r=".46"/>
<circle cx="125.1" cy="80.6" r=".46"/>
<circle cx="149.9" cy="103.5" r=".46"/>
<circle cx="196.2" cy="118.7" r=".46"/>
<circle cx="196.2" cy="121.3" r=".46"/>
<circle cx="196.2" cy="105.4" r=".46"/>
<circle cx="196.2" cy="108" r=".46"/>
<circle cx="222.2" cy="114.3" r=".46"/>
<circle cx="196.2" cy="110.5" r=".46"/>
<circle cx="196.2" cy="102.9" r=".46"/>
<circle cx="196.2" cy="100.3" r=".46"/>
<circle cx="259.7" cy="72.4" r=".46"/>
<circle cx="218.4" cy="65.4" r=".46"/>
<circle cx="259.7" cy="79.4" r=".46"/>
<circle cx="259.7" cy="86.4" r=".46"/>
<circle cx="131.4" cy="42.5" r=".46"/>
<circle cx="153" cy="23.5" r=".46"/>
<circle cx="153" cy="27.3" r=".46"/>
<circle cx="131.4" cy="33.7" r=".46"/>
<circle cx="153" cy="33.7" r=".46"/>
<circle cx="259.7" cy="93.3" r=".46"/>
<circle cx="259.7" cy="100.3" r=".46"/>
<circle cx="259.7" cy="107.3" r=".46"/>
<circle cx="259.7" cy="114.3" r=".46"/>
<circle cx="148" cy="83.2" r=".46"/>
<circle cx="134" cy="42.5" r=".46"/>
<circle cx="158.7" cy="98.4" r=".46"/>
</g>
<g font-size="7" fill="#0000c2">
<text x="15.2" y="22">DigiKit</text>
<text x="45.6" y="22">Tennis</text>
<text x="15.9" y="30.9">Replica</text>
</g>
<g font-size="2.8" fill="#840000">
<text x="160.4" y="196.8">Title:</text>
<text x="170.1" y="196.8">DigiKit</text>
<text x="182.2" y="196.8">Tennis</text>
<text x="193.9" y="196.8">Replica</text>
</g>
<g font-size="2.1" fill="#840000">
<text x="160.4" y="174.9">Replica</text>
<text x="170" y="174.9">of</text>
<text x="173.5" y="174.9">DigiKit</text>
<text x="182.2" y="174.9">Tennis</text>
<text x="160.4" y="180.9">Seen</text>
<text x="167.1" y="180.9">on</text>
<text x="171.1" y="180.9">Tech</text>
<text x="177.4" y="180.9">Time</text>
<text x="183.9" y="180.9">Traveller</text>
<text x="194.8" y="180.9">YouTube</text>
<text x="205.3" y="180.9">Channel</text>
<text x="160.4" y="189.9">Sheet:</text>
<text x="160.4" y="187.1">RetroStack</text>
<text x="174.2" y="187.1">-</text>
<text x="177.8" y="187.1">Marcel</text>
<text x="186.9" y="187.1">Erz</text>
<text x="160.4" y="192.6">File:</text>
<text x="166.5" y="192.6">DigiKit_Tennis.kicad_sch</text>
<text x="160.4" y="202.8">KiCad</text>
<text x="160.4" y="200">Size:</text>
<text x="167.1" y="200">USLetter</text>
<text x="168.1" y="202.8">E.D.A.</text>
<text x="175.7" y="202.8">8.0.3</text>
<text x="182.4" y="200">Date:</text>
<text x="189.4" y="200">2024-06-24</text>
<text x="245.4" y="200.2">Rev:</text>
<text x="245.4" y="202.8">Id:</text>
<text x="249.5" y="202.8">1/2</text>
<text x="251.8" y="200.2">1.0</text>
</g>
<g font-size="1.8" fill="#840000">
<text x="35" y="11.9">1</text>
<text x="85" y="11.9">2</text>
<text x="135" y="11.9">3</text>
<text x="185" y="11.9">4</text>
<text x="235" y="11.9">5</text>
<text x="10.3" y="35.9">A</text>
<text x="267.7" y="35.9">A</text>
<text x="10.3" y="85.9">B</text>
<text x="267.7" y="85.9">B</text>
<text x="10.3" y="135.9">C</text>
<text x="267.7" y="135.9">C</text>
<text x="10.3" y="185.9">D</text>
<text x="267.7" y="185.9">D</text>
<text x="35" y="205.8">1</text>
<text x="85" y="205.8">2</text>
<text x="135" y="205.8">3</text>
<text x="185" y="205.8">4</text>
<text x="235" y="205.8">5</text>
</g>
<g font-size="1.8" fill="#006464">
<text x="140.2" y="17.4">SW4</text>
<text x="118.7" y="18.6">C2</text>
<text x="130.1" y="25">C3</text>
<text x="71.7" y="30.1">D1</text>
<text x="118.7" y="32.6">R3</text>
<text x="118.8" y="34.5">1k</text>
<text x="140.9" y="32.6">R4</text>
<text x="141" y="34.5">1k</text>
<text x="80.2" y="39.4" transform="rotate(-90 80.2 39.4)">R1</text>
<text x="82.1" y="40" transform="rotate(-90 82.1 40)">150</text>
<text x="117.4" y="38.3">U4D</text>
<text x="139.6" y="38.3">U4C</text>
<text x="71.7" y="43.4">C1</text>
<text x="62.7" y="53.6">GND</text>
<text x="36.1" y="56.7">+5V</text>
<text x="198.1" y="59.6">Shift_Register</text>
<text x="48.2" y="62.5">U1D</text>
<text x="199.6" y="63.1">CLK</text>
<text x="250.2" y="64.4">RN1A</text>
<text x="24" y="66.3">SW1</text>
<text x="189.1" y="67.5">+5V</text>
<text x="210.4" y="66.3">Q0</text>
<text x="241.2" y="68.8">D9</text>
<text x="250.1" y="71.3">RN1B</text>
<text x="250.8" y="66.3">150</text>
<text x="17.6" y="75.2">GND</text>
<text x="48.2" y="76.4">U1C</text>
<text x="107.8" y="76.4">U2B</text>
<text x="190.1" y="75.6" transform="rotate(-90 190.1 75.6)">R5</text>
<text x="192" y="76.4" transform="rotate(-90 192 76.4)">4.7k</text>
<text x="210.4" y="73.3">Q1</text>
<text x="241.2" y="75.8">D8</text>
<text x="250.8" y="73.3">150</text>
<text x="255.2" y="72.1">1</text>
<text x="136.4" y="79">U3C</text>
<text x="164.4" y="81.5">U3B</text>
<text x="199.6" y="80.2">~{MR}</text>
<text x="210.4" y="80.2">Q2</text>
<text x="241.2" y="82.8">D7</text>
<text x="250.1" y="78.3">RN1C</text>
<text x="250.8" y="80.2">150</text>
<text x="255.2" y="79.1">1</text>
<text x="115.5" y="88.5">SW3A</text>
<text x="199.6" y="89.1">S0</text>
<text x="199.6" y="86.6">S1</text>
<text x="210.4" y="87.2">Q3</text>
<text x="241.2" y="89.8">D6</text>
<text x="250.1" y="85.3">RN1D</text>
<text x="250.8" y="87.2">150</text>
<text x="255.2" y="86.1">1</text>
<text x="210.4" y="94.2">Q4</text>
<text x="250.1" y="92.3">RN1E</text>
<text x="250.8" y="94.2">150</text>
<text x="48.2" y="101.8">U1B</text>
<text x="107.8" y="101.8">U2C</text>
<text x="136.4" y="99.3">U3D</text>
<text x="164.5" y="96.7">U3A</text>
<text x="199.6" y="98.7">D1</text>
<text x="199.6" y="96.1">D0</text>
<text x="199.6" y="101.2">D2</text>
<text x="210.4" y="101.2">Q5</text>
<text x="241.2" y="96.7">D5</text>
<text x="250.2" y="99.3">RN1F</text>
<text x="250.8" y="101.2">150</text>
<text x="199.6" y="103.7">D3</text>
<text x="199.6" y="106.3">D4</text>
<text x="241.2" y="103.7">D4</text>
<text x="250.1" y="106.3">RN1G</text>
<text x="255.2" y="107.1">1</text>
<text x="177" y="109.4">GND</text>
<text x="182.7" y="110.1">SW3B</text>
<text x="199.6" y="108.8">D5</text>
<text x="199.6" y="111.4">D6</text>
<text x="199.6" y="113.9">D7</text>
<text x="210.4" y="108.2">Q6</text>
<text x="241.2" y="110.7">D3</text>
<text x="250.1" y="113.3">RN1H</text>
<text x="250.8" y="108.2">150</text>
<text x="24" y="114.5">SW6</text>
<text x="48.2" y="115.8">U1A</text>
<text x="199.6" y="119.6">DSR</text>
<text x="210.4" y="115.2">Q7</text>
<text x="241.2" y="117.7">D2</text>
<text x="250.8" y="115.2">150</text>
<text x="17.6" y="123.4">GND</text>
<text x="189.7" y="126">GND</text>
<text x="199.6" y="122.1">DSL</text>
<text x="71.7" y="127.9">C4</text>
<text x="257.7" y="129.1">GND</text>
<text x="80.2" y="137.2" transform="rotate(-90 80.2 137.2)">R2</text>
<text x="82.1" y="137.8" transform="rotate(-90 82.1 137.8)">150</text>
<text x="127.6" y="135.5">U4A</text>
<text x="71.1" y="140.6">D10</text>
<text x="62.1" y="148.8">GND</text>
<text x="127.5" y="147.5">U4B</text>
<text x="23.6" y="154.5">J1</text>
<text x="39.2" y="153.3">+5V</text>
<text x="44.5" y="157.1">PWR_FLAG</text>
<text x="22.7" y="166">PWR_FLAG</text>
<text x="113.5" y="162.2">SW2</text>
<text x="127.5" y="162.2">SW5</text>
<text x="34.2" y="169.8">GND</text>
<text x="64" y="170.4">+5V</text>
<text x="107.2" y="171">GND</text>
<text x="133.9" y="171">GND</text>
<text x="38.1" y="181.8">U2A</text>
<text x="64.1" y="185.6">U1E</text>
<text x="66.9" y="183.3" transform="rotate(-90 66.9 183.3)">VCC</text>
<text x="75.5" y="185.6">U2D</text>
<text x="78.3" y="183.3" transform="rotate(-90 78.3 183.3)">VCC</text>
<text x="87" y="185.6">U3E</text>
<text x="89.8" y="183.3" transform="rotate(-90 89.8 183.3)">VCC</text>
<text x="98.4" y="185.6">U4E</text>
<text x="101.2" y="183.3" transform="rotate(-90 101.2 183.3)">VCC</text>
<text x="108.2" y="186.8" transform="rotate(-90 108.2 186.8)">C5</text>
<text x="116.4" y="186.8" transform="rotate(-90 116.4 186.8)">C6</text>
<text x="124.7" y="186.8" transform="rotate(-90 124.7 186.8)">C7</text>
<text x="132.9" y="186.8" transform="rotate(-90 132.9 186.8)">C8</text>
<text x="141.2" y="186.8" transform="rotate(-90 141.2 186.8)">C9</text>
<text x="149.5" y="187.4" transform="rotate(-90 149.5 187.4)">C10</text>
<text x="32.3" y="193.9">GND</text>
<text x="66.9" y="192.7" transform="rotate(-90 66.9 192.7)">GND</text>
<text x="78.3" y="192.7" transform="rotate(-90 78.3 192.7)">GND</text>
<text x="89.8" y="192.7" transform="rotate(-90 89.8 192.7)">GND</text>
<text x="101.2" y="192.7" transform="rotate(-90 101.2 192.7)">GND</text>
<text x="64" y="203.4">GND</text>
</g>
<g font-size="1.8" fill="#a90000">
<text x="137.7" y="20.7">2</text>
<text x="145.3" y="18.2">1</text>
<text x="145.3" y="23.2">3</text>
<text x="114.3" y="39.8">12</text>
<text x="137.1" y="39.8">9</text>
<text x="114.3" y="44.8">13</text>
<text x="125.7" y="42.3">11</text>
<text x="136.5" y="44.8">10</text>
<text x="148.5" y="42.3">8</text>
<text x="45" y="63.9">13</text>
<text x="248.8" y="65.2">2</text>
<text x="255.2" y="65.2">1</text>
<text x="45" y="69">12</text>
<text x="56.5" y="66.4">11</text>
<text x="45" y="77.9">10</text>
<text x="105.3" y="77.9">5</text>
<text x="248.8" y="72.1">3</text>
<text x="45.6" y="82.9">9</text>
<text x="57.1" y="80.4">8</text>
<text x="105.3" y="82.9">3</text>
<text x="105.3" y="80.4">4</text>
<text x="116.8" y="80.4">6</text>
<text x="133.9" y="80.4">9</text>
<text x="145.3" y="82.9">8</text>
<text x="162.1" y="82.9">5</text>
<text x="248.8" y="79.1">4</text>
<text x="121.2" y="89.9">1</text>
<text x="133.3" y="85.5">10</text>
<text x="162.1" y="88">4</text>
<text x="173.3" y="85.5">6</text>
<text x="248.8" y="86.1">5</text>
<text x="113.6" y="92.5">2</text>
<text x="121.2" y="95">3</text>
<text x="248.8" y="93.1">6</text>
<text x="255.2" y="93.1">1</text>
<text x="133.3" y="100.7">12</text>
<text x="162.1" y="98.2">2</text>
<text x="173.3" y="100.7">3</text>
<text x="188.5" y="101.3">6</text>
<text x="248.8" y="100.1">7</text>
<text x="255.2" y="100.1">1</text>
<text x="45.6" y="103.3">5</text>
<text x="57.1" y="105.8">6</text>
<text x="104.7" y="105.8">10</text>
<text x="104.7" y="103.3">11</text>
<text x="116.8" y="105.8">8</text>
<text x="133.3" y="105.8">13</text>
<text x="144.7" y="103.3">11</text>
<text x="162.1" y="103.3">1</text>
<text x="180.9" y="103.9">5</text>
<text x="188.5" y="106.4">4</text>
<text x="248.8" y="107.1">8</text>
<text x="45.6" y="108.3">4</text>
<text x="105.3" y="108.3">9</text>
<text x="45.6" y="117.2">2</text>
<text x="57.1" y="119.8">3</text>
<text x="248.8" y="114">9</text>
<text x="255.2" y="114">1</text>
<text x="45.6" y="122.3">1</text>
<text x="125" y="136.9">1</text>
<text x="125" y="142">2</text>
<text x="136.5" y="139.4">3</text>
<text x="125" y="149">4</text>
<text x="34.2" y="156">1</text>
<text x="125" y="154.1">5</text>
<text x="136.5" y="151.5">6</text>
<text x="34.2" y="161">2</text>
<text x="34.2" y="158.5">3</text>
<text x="65.8" y="177.2" transform="rotate(-90 65.8 177.2)">14</text>
<text x="77.2" y="177.2" transform="rotate(-90 77.2 177.2)">14</text>
<text x="88.6" y="177.2" transform="rotate(-90 88.6 177.2)">14</text>
<text x="100.1" y="177.2" transform="rotate(-90 100.1 177.2)">14</text>
<text x="35.5" y="183.3">1</text>
<text x="35.5" y="185.8">2</text>
<text x="46.3" y="185.8">12</text>
<text x="34.9" y="188.3">13</text>
<text x="65.8" y="196.9" transform="rotate(-90 65.8 196.9)">7</text>
<text x="77.2" y="196.9" transform="rotate(-90 77.2 196.9)">7</text>
<text x="88.6" y="196.9" transform="rotate(-90 88.6 196.9)">7</text>
<text x="100.1" y="196.9" transform="rotate(-90 100.1 196.9)">7</text>
</g>
<g font-size="1.8" fill="#0000c2">
<text x="78.1" y="29">Player</text>
<text x="85.2" y="29">B</text>
<text x="241.3" y="59.4">Player</text>
<text x="248.4" y="59.4">B</text>
<text x="152.4" y="82.9">A-&gt;B</text>
<text x="152.4" y="103.3">B-&gt;A</text>
<text x="241.3" y="122.3">Player</text>
<text x="248.4" y="122.3">A</text>
<text x="78.7" y="146.4">Player</text>
<text x="85.8" y="146.4">A</text>
</g>
<g font-size="1.4" fill="#006464">
<text x="118.1" y="24.9">33uF</text>
<text x="139.9" y="26.1">Speed</text>
<text x="70.8" y="35">Green</text>
<text x="129.5" y="31.2">33uF</text>
<text x="118.4" y="43.3">74LS00</text>
<text x="140.6" y="43.3">74LS00</text>
<text x="71.5" y="49.6">2nF</text>
<text x="241.1" y="63.6">Red</text>
<text x="22.8" y="71.2">Player</text>
<text x="28.4" y="71.2">A</text>
<text x="49.2" y="67.4">74LS00</text>
<text x="241.1" y="70.6">Red</text>
<text x="241.1" y="77.6">Red</text>
<text x="49.2" y="81.4">74LS00</text>
<text x="108.8" y="81.4">74LS10</text>
<text x="137.4" y="83.9">74LS00</text>
<text x="165.4" y="86.5">74LS00</text>
<text x="241.1" y="84.5">Red</text>
<text x="241.1" y="91.5">Red</text>
<text x="116" y="98.5">Serve</text>
<text x="165.4" y="101.7">74LS00</text>
<text x="183.3" y="99.8">Serve</text>
<text x="241.1" y="98.5">Red</text>
<text x="49.2" y="106.8">74LS00</text>
<text x="108.8" y="106.8">74LS10</text>
<text x="137.4" y="104.2">74LS00</text>
<text x="241.1" y="105.5">Red</text>
<text x="241.1" y="112.5">Red</text>
<text x="22.7" y="119.5">Player</text>
<text x="28.4" y="119.5">B</text>
<text x="49.2" y="120.7">74LS00</text>
<text x="71.5" y="134.1">2nF</text>
<text x="128.5" y="140.4">74LS00</text>
<text x="70.8" y="145.5">Green</text>
<text x="128.5" y="152.5">74LS00</text>
<text x="112.6" y="167.1">Reset</text>
<text x="117.7" y="167.1">A</text>
<text x="126.5" y="167.1">Reset</text>
<text x="131.6" y="167.1">B</text>
<text x="39" y="186.8">74LS10</text>
<text x="63.1" y="188.1">74LS00</text>
<text x="74.6" y="188.1">74LS10</text>
<text x="86" y="188.1">74LS00</text>
<text x="97.4" y="188.1">74LS00</text>
<text x="114.4" y="187.6" transform="rotate(-90 114.4 187.6)">0.1uF</text>
<text x="122.6" y="187.6" transform="rotate(-90 122.6 187.6)">0.1uF</text>
<text x="130.9" y="187.6" transform="rotate(-90 130.9 187.6)">0.1uF</text>
<text x="139.2" y="187.6" transform="rotate(-90 139.2 187.6)">0.1uF</text>
<text x="147.4" y="187.6" transform="rotate(-90 147.4 187.6)">0.1uF</text>
<text x="155.7" y="187.6" transform="rotate(-90 155.7 187.6)">0.1uF</text>
</g>
<text font-size="1.4" fill="#0000c2" x="120" y="136.9">Set</text>
<text font-size="1.4" fill="#009600" x="120" y="154.1">Reset</text>
</svg>
